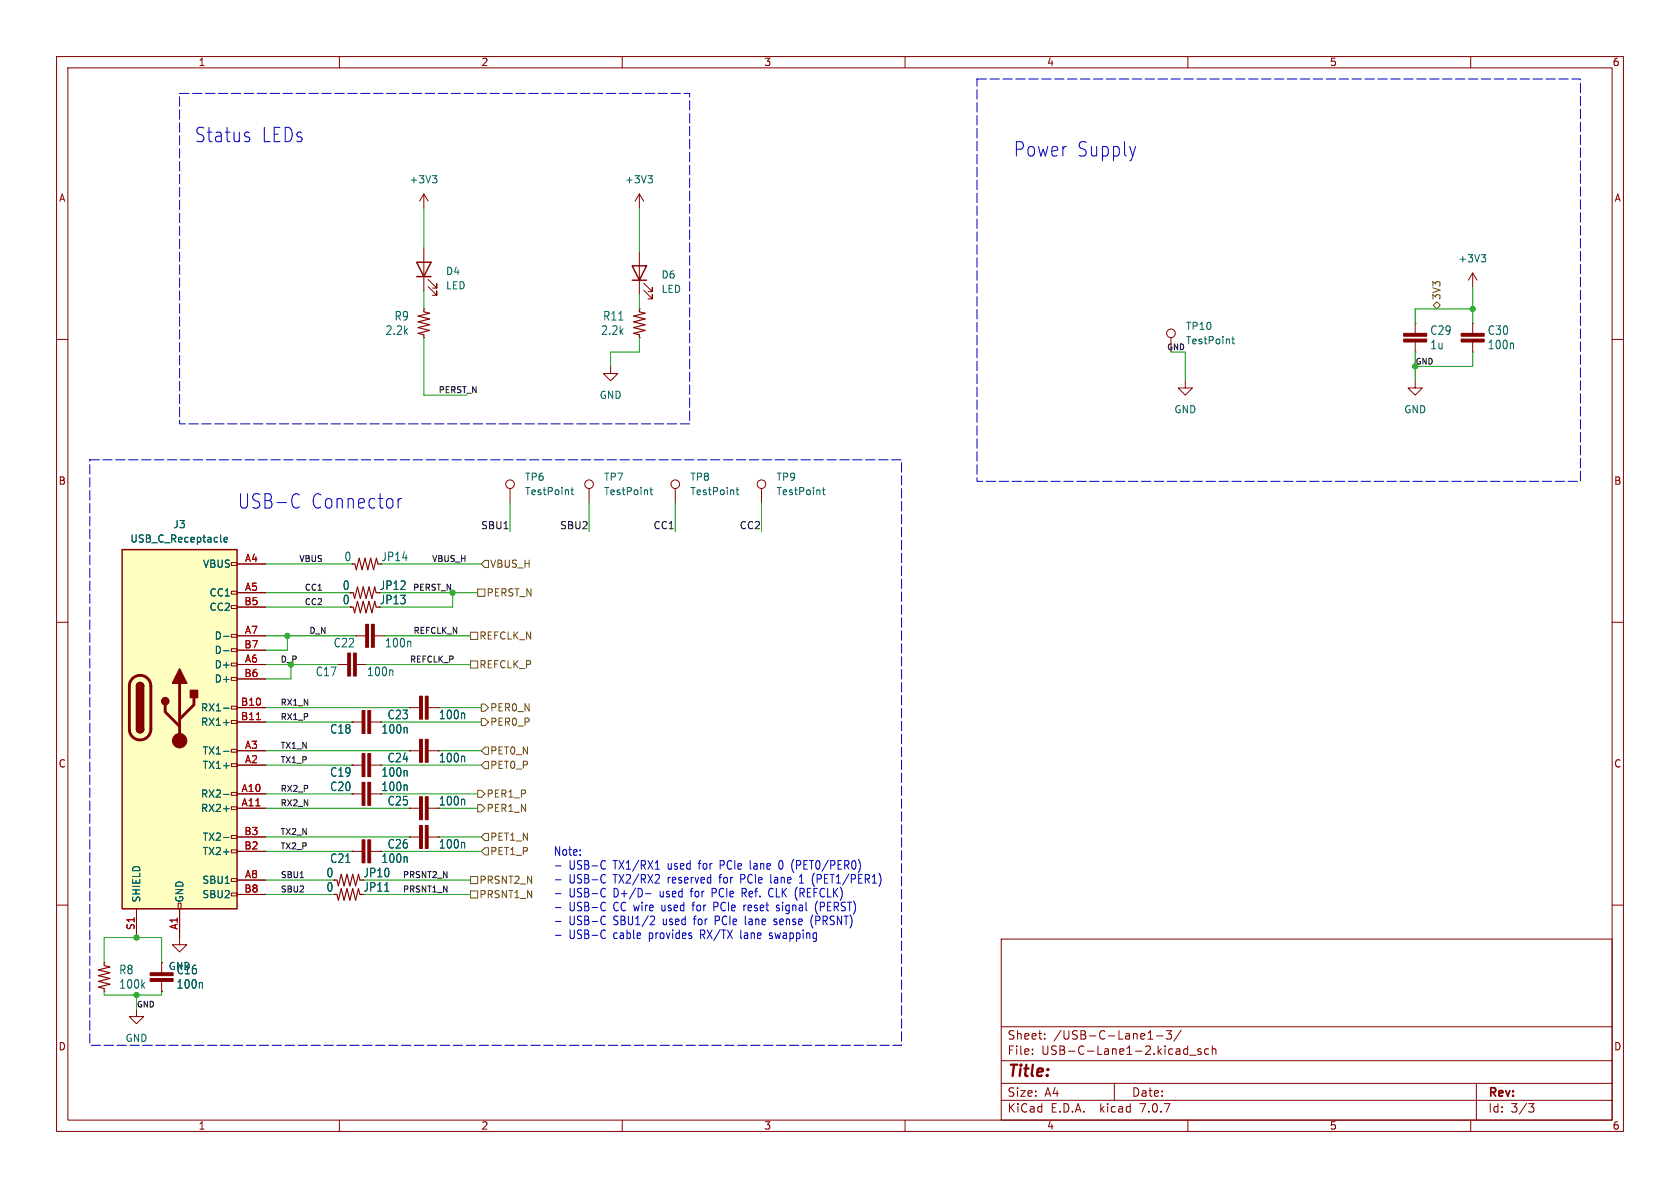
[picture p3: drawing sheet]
<svg xmlns="http://www.w3.org/2000/svg" width="297mm" height="210mm" viewBox="0 0 297 210" stroke-linecap="round" stroke-linejoin="round" font-family="sans-serif">
<g fill="none" stroke="#840000" stroke-width=".18">
<path d="M10 10h277v190h-277zM12 12h273v186h-273zM60 10v2M110 10v2M160 10v2M210 10v2M260 10v2M74.9 34.3v2.5M74.9 34.3l-.7 1.3M74.9 34.3l.8 1.3M113 34.3v2.5M113 34.3l-.7 1.3"/>
<path d="M113 34.3l.8 1.3M10 60h2M74.9 59.7h.1M74.9 54.6h.1M74.9 43.8v7.6M75.7 50.7l1.5 1.5v-.8v.8h-.7M75.7 49.4l1.5 1.5v-.7v.7h-.7M113 59.7h.1M113 54.6h.1M113 44.5v7.6M113.8 51.3l1.5 1.5v-.7v.7h-.7M113.8 50l1.5 1.6v-.8v.8h-.7"/>
<path d="M207 59.7v2.5M250.2 57.2h.1M250.2 57.2v1.7M260.3 57.2h.1M260.3 48.3l-.7 1.2M260.3 48.3v2.5M260.3 57.2v1.7M260.3 48.3l.8 1.2M285 60h2M107.9 64.8v1.2h1.3l-1.3 1.3-1.2-1.3h1.2M209.5 67.3v1.3h1.3l-1.3 1.3-1.2-1.3h1.2M250.2 62.2h.1"/>
<path d="M250.2 67.3v1.3h1.3l-1.3 1.3-1.3-1.3h1.3M250.2 60.5v1.7M260.3 62.2h.1M260.3 60.5v1.7M40.9 99.4h1v.5h-1zM41.9 99.7h5.1M90.2 86.4v2.5M104.1 86.4v2.5M119.4 86.4v2.5M134.6 86.4v2.5M10 110h2M40.9 119.8h1v.5h-1z"/>
<path d="M40.9 117.2h1v.5h-1zM40.9 114.7h1v.5h-1zM40.9 112.1h1v.5h-1zM40.9 107.1h1v.5h-1zM40.9 104.5h1v.5h-1zM41.9 117.5h5.1M41.9 112.4h5.1M41.9 104.8h5.1M41.9 107.3h5.1M41.9 114.9h5.1M59.7 117.5h1.8M62.9 112.4h.1"/>
<path d="M62.9 112.4h1.7M63 117.5h1.8M64.8 117.5h.1M66.2 112.4h1.7M67.9 112.4h.1M285 110h2M40.9 135h1v.5h-1zM40.9 132.5h1v.5h-1zM40.9 127.4h1v.5h-1zM40.9 124.8h1v.5h-1zM41.9 132.7h5.1M41.9 125.1h5.1"/>
<path d="M41.9 127.6h5.1M41.9 135.3h5.1M41.9 120h5.1M62.2 127.6h1.8M62.2 135.3h1.8M65.5 127.6h1.8M65.5 135.3h1.8M67.3 127.6h.1M67.3 135.3h.1M72.4 132.7h1.8M72.4 125.1h1.8M75.7 132.7h1.8"/>
<path d="M75.7 125.1h1.8M77.5 132.7h.1M77.5 125.1h.1M10 160h2M31.5 159.6h.5v1.1h-.5zM40.9 157.9h1v.5h-1zM40.9 155.3h1v.5h-1zM40.9 150.2h1v.5h-1zM40.9 147.7h1v.5h-1zM40.9 142.6h1v.5h-1zM40.9 140.1h1v.5h-1zM41.9 150.5h5.1"/>
<path d="M41.9 148h5.1M41.9 140.3h5.1M41.9 142.9h5.1M41.9 155.6h5.1M41.9 158.1h5.1M62.2 150.5h.1M62.2 150.5h1.8M62.2 140.3h1.8M65.5 150.5h1.8M65.5 140.3h1.8M67.3 150.5h.1M72.4 148h1.8"/>
<path d="M72.4 142.9h1.8M75.7 148h1.8M75.7 142.9h1.8M77.5 148h.1M285 160h2M18.4 175.3h.1M18.4 170.2h.1M24.1 178.4v1.3h1.3l-1.3 1.3-1.2-1.3h1.2M24.1 160.7v5M28.6 170.2h.1M28.6 175.3h.1M28.6 170.2v1.8"/>
<path d="M28.6 173.5v1.8M31.7 160.7v6.3h1.3l-1.3 1.3-1.2-1.3h1.2M177 166h108v32h-108zM60 198v2M110 198v2M160 198v2M177 194.5h108M177 191.5h108M177 187.5h108M177 181.5h108M182.5 186.3v.1M182.5 185.5v.1"/>
<path d="M184.7 183.6v.1M184.7 182.8v.1M197 191.5v3M203 183.7h.8M203 182.6l.4-.4v1.5M204.5 183.1h1.1M206.2 182.2h.9l-.5 .6 .4 .1v.7l-.2 .1h-.4l-.2-.1M208.8 182.1l-1.3 2M209.4 186.3h.6M209.4 185.5h.6M210 184.9v1.5M210 198v2"/>
<path d="M210.3 186.5h1.2M212.3 185.5l-.3-.1-.3 .2 .1 .2 .5 .2v.3h-.6M213.7 185.5l-.5-.1-.2 .3v.4l.1 .2h.6M214.3 185.5l.2-.1 .4 .1 .1 .9M214.3 184.9v1.5M260 198v2M261 191.5v6.5M270.2 195.1h1l-.5 .6 .4 .1 .1 .5-.3 .3h-.4"/>
<circle cx="207" cy="58.9" r=".76"/>
<circle cx="90.2" cy="85.6" r=".76"/>
<circle cx="104.1" cy="85.6" r=".76"/>
<circle cx="119.4" cy="85.6" r=".76"/>
<circle cx="134.6" cy="85.6" r=".76"/>
</g>
<g fill="#840000" stroke="#840000" stroke-width=".18">
<path d="M65 148.5h.5v4h-.5z"/>
<path d="M64 148.5h.5v4h-.5z"/>
<path d="M26.5 173h4.1v.5h-4.1z"/>
<path d="M26.5 172h4.1v.5h-4.1z"/>
<path d="M75.2 130.7h.5v4h-.5z"/>
<path d="M74.2 130.7h.5v4h-.5z"/>
<path d="M75.2 145.9h.5v4.1h-.5z"/>
<path d="M74.2 145.9h.5v4.1h-.5z"/>
<path d="M62.5 115.4h.5v4.1h-.5z"/>
<path d="M61.5 115.4h.5v4.1h-.5z"/>
<path d="M75.2 123.1h.5v4h-.5z"/>
<path d="M74.2 123.1h.5v4h-.5z"/>
<path d="M65 125.6h.5v4.1h-.5z"/>
<path d="M64 125.6h.5v4.1h-.5z"/>
<path d="M65.7 110.4h.5v4h-.5z"/>
<path d="M64.6 110.4h.6v4h-.6z"/>
<path d="M248.2 59.9h4v.6h-4z"/>
<path d="M248.2 58.9h4v.5h-4z"/>
<path d="M65 133.2h.5v4.1h-.5z"/>
<path d="M64 133.2h.5v4.1h-.5z"/>
<path d="M65 138.3h.5v4.1h-.5z"/>
<path d="M64 138.3h.5v4.1h-.5z"/>
<path d="M75.2 140.8h.5v4.1h-.5z"/>
<path d="M74.2 140.8h.5v4.1h-.5z"/>
<path d="M258.3 59.9h4.1v.6h-4.1z"/>
<path d="M258.3 58.9h4.1v.5h-4.1z"/>
<circle cx="31.7" cy="130.9" r="1.27"/>
</g>
<g fill="none" stroke="#006464" stroke-width=".18">
<path d="M76.4 31.1h.8l-.4 .4M77 31.5l.2 .3v.3l-.2 .2M114.5 31.1h.8l-.4 .4M115.1 31.5l.2 .3v.3l-.2 .2M217.8 59.9h.4M217.9 59.5v1.1l.3 .2M261.9 45h.7l-.4 .5M262.4 45.5l.2 .3v.3l-.2 .2M267.5 60.7l.1 1M39.6 95.4l.6-.1v-.3h-.4l-.2 .2 .1 .6h.5M100.9 86.6h.5M101.1 86.2v1.1l.3 .1"/>
<path d="M114.9 86.6h.5M115.1 86.2v1.1l.3 .1M130.1 86.6h.5M130.3 86.2v1.1l.3 .1M145.4 86.6h.5M145.6 86.2v1.1l.3 .1M39.5 112.5h1M39.5 115h1M69.4 118.5v.9M72.6 113.4v1M39.5 132.8h1M39.5 125.2h1"/>
<path d="M39.5 127.7h1M71.9 128.7l.1 .9M71.9 136.3l.1 .9M71.9 138.8l.1 1M82.1 133.7v1M82.1 126.1v1M39.5 140.4h1M39.5 143h1M39.5 148.1h1M68 157.5h.8M71.9 151.5l.1 1M82.1 141.4v.9"/>
<path d="M82.1 149v.9M35.7 173.7l.1 1"/>
</g>
<path d="M74.9 54.6v.5l1 .3-2 .5 2 .5-2 .5 2 .5-2 .5 2 .5-2 .5 1 .3v.5M113 54.6v.5l1 .3-2 .5 2 .5-2 .5 2 .5-2 .5 2 .5-2 .5 1 .3v.5M62.2 99.7h.5l.3 1 .5-2 .5 2 .5-2 .5 2 .5-2 .5 2 .5-2 .3 1M61.9 104.8h.5l.3 1 .5-2 .5 2 .5-2 .5 2 .5-2 .5 2 .5-2 .3 1M61.9 107.3h.5l.3 1 .5-2 .5 2 .5-2 .5 2 .5-2 .5 2 .5-2 .3 1M59.1 155.6h.5l.2 1 .5-2 .5 2 .5-2 .5 2 .6-2 .5 2 .5-2 .2 1M59.1 158.1h.5l.2 1 .5-2 .5 2 .5-2 .5 2 .6-2 .5 2 .5-2 .2 1M18.4 170.2v.5l1 .2-2 .6 2 .5-2 .5 2 .5-2 .5 2 .5-2 .5 1 .3v.5" fill="none" stroke="#840000" stroke-width=".2"/>
<path d="M73.7 46.4h2.5l-1.3 2.5zM73.7 48.9h2.5M111.8 47h2.5l-1.3 2.5zM111.8 49.5h2.5M21.6 97.2h20.3v63.5h-20.3zM24.1 128.9a.64 .64 0 0 0 .7 .6 .64 .64 0 0 0 .6-.6M24.1 121.3a.64 .64 0 0 1 .7-.6 .64 .64 0 0 1 .6 .6" fill="none" stroke="#840000" stroke-width=".25"/>
<path d="M21.6 97.2h20.3v63.5h-20.3z" fill="#ffffc2" stroke="#ffffc2" stroke-width=".18"/>
<path d="M23.4 119.9a1.91 1.91 0 0 1 2.1-.4 1.91 1.91 0 0 1 1.2 1.8v7.6a1.91 1.91 0 0 1-1.9 1.9 1.91 1.91 0 0 1-1.9-1.9v-7.8l.1-.6zM29.2 124.6v1.3l2.5 2.5M31.7 120.8v10.1M34.3 123.3v1.3l-2.6 2.5" fill="none" stroke="#840000" stroke-width=".51"/>
<g fill="#840000" stroke="#840000" stroke-width=".25">
<path d="M24.1 128.9h1.3a.64 .64 0 0 1-.6 .6 .64 .64 0 0 1-.7-.6z"/>
<path d="M24.1 121.3h1.3v7.6h-1.3z"/>
<path d="M24.3 120.8a.64 .64 0 0 1 .7-.1 .64 .64 0 0 1 .4 .6h-1.3z"/>
<path d="M31.7 118.2l1.3 2.6h-2.5z"/>
<path d="M33.7 122h1.2v1.3h-1.2z"/>
<circle cx="29.2" cy="124" r=".63"/>
</g>
<path d="M45.3 127.2h.8" fill="none" stroke="#a90000" stroke-width=".18"/>
<g fill="none" stroke="#725600" stroke-width=".18">
<path d="M253.4 54l.6-.7 .6 .7-.6 .6zM85.7 99.1h.7v1.2h-.7l-.6-.6zM83.2 116.8h1.3v1.3h-1.3zM83.2 111.8h1.3v1.2h-1.3zM84.5 104.1h1.2v1.3h-1.2zM84.5 139.7h.6l.6 .6-.6 .7h-.6zM85.1 127h.6l.7 .6-.7 .7h-.6zM85.1 124.5h.6l.7 .6-.7 .6h-.6zM85.7 134.6h.7v1.3h-.7l-.6-.6zM85.7 132.1h.7v1.3h-.7l-.6-.7zM83.2 157.5h1.3v1.3h-1.3zM83.2 154.9h1.3v1.3h-1.3z"/>
<path d="M84.5 142.2h.6l.6 .7-.6 .6h-.6zM85.7 147.3h.7v1.3h-.7l-.6-.6zM85.7 149.9h.7v1.2h-.7l-.6-.6z"/>
</g>
<path d="M53.1 155.1h.6" fill="none" stroke="#0f0f0f" stroke-width=".18"/>
<g fill="none" stroke="#0000c2" stroke-width=".18">
<path d="M43.8 24.2a.44 .44 0 0 1 .4 .4 .44 .44 0 0 1-.4 .4M43.8 23.4l.3 .1M200.8 25.9l-.6 1.7M52.3 87.3l.6 .2M52.9 89.6l-.6 .2M70.4 88.1v1.7M71 88.1a.56 .56 0 0 0-.6 .5M98.2 153.1h1M98.2 155.5h1M98.2 158h1M106.8 152.1l.2 .2M106.8 154.6l.2 .1"/>
<path d="M106.8 157l.2 .2M106.8 159.5l.2 .1M107 153.5l-.2 .2M107 156l-.2 .1M107 158.4l-.2 .2M114.1 158h1M115.8 156.1h.8M115.8 153.7h.8M116.5 154.7v.5M122.3 160h.5M126.2 159.5v1.5M131.2 157v1.6"/>
<path d="M131.2 157.8h.5M131.9 160l-.3 .1M132.6 152.1v1.3l.2 .3M136 157.3l-.1 .6a.62 .62 0 0 0 .4 .7M136.3 154.6v1.3l.1 .2M136.3 157l-.2 .1M138.1 152.1h-.1a1.06 1.06 0 0 0 0 1.6h.1M141.3 156.1h.8M141.7 154.6v1.5M144.2 159.9v1l.3 .7M98.2 160.4h1M98.2 162.9h1"/>
<path d="M98.2 165.3h1M106.8 161.9l.2 .2M106.8 164.4l.2 .1M107 160.9l-.2 .1M107 163.3l-.2 .2M107 165.8l-.2 .1M115.7 162.1v.5l-.8 .9h.8M126.2 160.3h.5M131.8 161.9v1.3l.1 .3M136 165.8l.4 .1M136.2 164.9l-.2 .2 .2 .3M136.8 163.4l.4 .1"/>
<path d="M137.2 162.5h-.2l-.2 .2 .1 .2 .3 .1M137.3 160.1v.3l.3 .1 .2 .2M137.8 160.8l-.2 .2-.4-.1M143.4 162.4v1l.3 .6"/>
</g>
<path d="M31.7 16.5h90.2v58.4h-90.2v-58.4M172.7 14h106.7v71.1h-106.7v-71.1M15.9 81.3h143.5v103.5h-143.5v-103.5" fill="none" stroke="#0000c2" stroke-width=".18" stroke-dasharray="1.7 .6"/>
<g fill="none" stroke="#009600" stroke-width=".18">
<path d="M74.9 36.8v7M113 36.8v7.7M74.9 51.4v3.2M74.9 59.7v10.2h7.6M113 59.7v2.5h-5.1v2.6M113 52.1v2.5M260.3 50.8v6.4M260.3 54.6h-10.1v2.6M207 62.2h2.5v5.1M250.2 62.2v5.1M260.3 62.2v2.6h-10.1M47 99.7h15.2"/>
<path d="M67.3 99.7h17.8M90.2 88.9v5.1M104.1 88.9v5.1M119.4 88.9v5.1M134.6 88.9v5.1M47 104.8h14.9M47 117.5h12.7M47 112.4h15.9M47 107.3h14.9M50.8 112.4v2.5h-3.8M51.4 117.5v2.5h-4.4M64.8 117.5h18.4"/>
<path d="M67 104.8h17.5M67.9 112.4h15.3M80 104.8v2.5h-13M47 127.6h15.2M47 135.3h15.2M47 132.7h25.4M47 125.1h25.4M67.3 127.6h17.8M67.3 135.3h17.8M77.5 132.7h7.6M77.5 125.1h7.6M47 142.9h25.4"/>
<path d="M47 148h25.4M47 140.3h15.2M47 158.1h12.1M47 155.6h12.1M47 150.5h15.2M64.1 158.1h19.1M64.1 155.6h19.1M67.3 140.3h17.2M67.3 150.5h17.8M77.5 142.9h7M77.5 148h7.6M18.4 170.2v-4.5h10.2v4.5"/>
<path d="M18.4 175.3v.6h10.2v-.6M24.1 175.9v2.5"/>
</g>
<g fill="#009600" stroke="#009600" stroke-width=".18">
<circle cx="24.1" cy="175.9" r=".46"/>
<circle cx="24.1" cy="165.7" r=".46"/>
<circle cx="80" cy="104.8" r=".46"/>
<circle cx="51.4" cy="117.5" r=".46"/>
<circle cx="50.8" cy="112.4" r=".46"/>
<circle cx="250.2" cy="64.8" r=".46"/>
<circle cx="260.3" cy="54.6" r=".46"/>
</g>
<g font-size="3.5" fill="#0000c2">
<text x="34.3" y="25.4">Status</text>
<text x="46.1" y="25.4">LEDs</text>
<text x="179.1" y="27.9">Power</text>
<text x="190.3" y="27.9">Supply</text>
<text x="41.9" y="90.1">USB-C</text>
<text x="54.9" y="90.1">Connector</text>
</g>
<text font-size="2.8" fill="#840000" x="178" y="190.9">Title:</text>
<g font-size="2.1" fill="#006464">
<text x="68" y="59.4">2.2k</text>
<text x="69.6" y="56.9">R9</text>
<text x="106.1" y="59.4">2.2k</text>
<text x="106.5" y="56.9">R11</text>
<text x="252.7" y="59.4">C29</text>
<text x="262.9" y="59.4">C30</text>
<text x="252.7" y="62">1u</text>
<text x="262.9" y="62">100n</text>
<text x="60.8" y="99.4">0</text>
<text x="67.3" y="99.4">JP14</text>
<text x="55.7" y="119.7">C17</text>
<text x="58.9" y="114.7">C22</text>
<text x="64.8" y="119.7">100n</text>
<text x="68" y="114.7">100n</text>
<text x="67.3" y="129.9">100n</text>
<text x="77.5" y="127.4">100n</text>
<text x="58.3" y="137.5">C19</text>
<text x="67.3" y="137.5">100n</text>
<text x="77.5" y="135">100n</text>
<text x="57.6" y="155.3">0</text>
<text x="58.3" y="152.8">C21</text>
<text x="64.1" y="155.3">JP10</text>
<text x="67.3" y="152.8">100n</text>
<text x="77.5" y="150.2">100n</text>
<text x="21" y="172.4">R8</text>
<text x="31.1" y="172.4">C16</text>
<text x="21" y="175">100k</text>
<text x="31.1" y="175">100n</text>
</g>
<g font-size="2.1" fill="#840000">
<text x="60.5" y="104.5">0</text>
<text x="60.5" y="107">0</text>
<text x="67" y="104.5">JP12</text>
<text x="67" y="107">JP13</text>
<text x="58.3" y="129.9">C18</text>
<text x="68.4" y="127.4">C23</text>
<text x="68.4" y="135">C24</text>
<text x="58.3" y="140.1">C20</text>
<text x="67.3" y="140.1">100n</text>
<text x="68.4" y="142.6">C25</text>
<text x="77.5" y="142.6">100n</text>
<text x="68.4" y="150.2">C26</text>
<text x="57.6" y="157.8">0</text>
<text x="64.1" y="157.8">JP11</text>
<text x="178" y="184">Sheet:</text>
<text x="186.2" y="184">/USB-C-Lane1-3/</text>
<text x="178" y="186.7">File:</text>
<text x="184.1" y="186.7">USB-C-Lane1-2.kicad_sch</text>
<text x="178" y="196.9">KiCad</text>
<text x="178" y="194.1">Size:</text>
<text x="184.7" y="194.1">A4</text>
<text x="185.7" y="196.9">E.D.A.</text>
<text x="194.6" y="196.9">kicad</text>
<text x="200" y="194.1">Date:</text>
<text x="201.8" y="196.9">7.0.7</text>
<text x="263" y="194.3">Rev:</text>
<text x="263" y="196.9">Id:</text>
<text x="267.1" y="196.9">3/3</text>
</g>
<g font-size="2.1" fill="#0000c2">
<text x="97.8" y="151.6">Note:</text>
<text x="100.6" y="154">USB-C</text>
<text x="108.5" y="154">TX1/RX1</text>
<text x="118.3" y="154">used</text>
<text x="124" y="154">for</text>
<text x="127.9" y="154">PCIe</text>
<text x="133.4" y="154">lane</text>
<text x="138.7" y="154">0 (PET0/PER0)</text>
<text x="100.6" y="156.5">USB-C</text>
<text x="100.6" y="159">USB-C</text>
<text x="100.6" y="161.4">USB-C</text>
<text x="108.5" y="156.5">TX2/RX2</text>
<text x="108.5" y="159">D+/D-</text>
<text x="108.5" y="161.4">CC wire</text>
<text x="116.9" y="159">used</text>
<text x="117.4" y="161.4">used</text>
<text x="118.3" y="156.5">reserved</text>
<text x="122.6" y="159">for</text>
<text x="123.1" y="161.4">for</text>
<text x="126.5" y="159">PCIe</text>
<text x="127" y="161.4">PCIe</text>
<text x="127.6" y="156.5">for</text>
<text x="131.5" y="156.5">PCIe</text>
<text x="132" y="159">Ref.</text>
<text x="132.5" y="161.4">reset</text>
<text x="136.9" y="159">CLK (REFCLK)</text>
<text x="137" y="156.5">lane</text>
<text x="138.5" y="161.4">signal</text>
<text x="142.4" y="156.5">1 (PET1/PER1)</text>
<text x="145.5" y="161.4">(PERST)</text>
<text x="100.6" y="163.9">USB-C</text>
<text x="100.6" y="166.3">USB-C</text>
<text x="108.5" y="163.9">SBU1/2</text>
<text x="108.5" y="166.3">cable</text>
<text x="115" y="166.3">provides</text>
<text x="117.4" y="163.9">used</text>
<text x="123.1" y="163.9">for</text>
<text x="124.2" y="166.3">RX/TX</text>
<text x="127" y="163.9">PCIe</text>
<text x="131.5" y="166.3">lane</text>
<text x="132.5" y="163.9">lane</text>
<text x="136.9" y="166.3">swapping</text>
<text x="137.9" y="163.9">sense</text>
<text x="144.5" y="163.9">(PRSNT)</text>
</g>
<g font-size="1.8" fill="#840000">
<text x="35" y="11.9">1</text>
<text x="85" y="11.9">2</text>
<text x="135" y="11.9">3</text>
<text x="185" y="11.9">4</text>
<text x="235" y="11.9">5</text>
<text x="285" y="11.9">6</text>
<text x="10.3" y="35.9">A</text>
<text x="285.3" y="35.9">A</text>
<text x="10.3" y="85.9">B</text>
<text x="285.3" y="85.9">B</text>
<text x="10.3" y="135.9">C</text>
<text x="285.3" y="135.9">C</text>
<text x="10.3" y="185.9">D</text>
<text x="285.3" y="185.9">D</text>
<text x="35" y="199.9">1</text>
<text x="85" y="199.9">2</text>
<text x="135" y="199.9">3</text>
<text x="185" y="199.9">4</text>
<text x="235" y="199.9">5</text>
<text x="285" y="199.9">6</text>
</g>
<g font-size="1.8" fill="#006464">
<text x="72.3" y="32.6">+3V3</text>
<text x="110.4" y="32.6">+3V3</text>
<text x="257.7" y="46.6">+3V3</text>
<text x="78.7" y="48.8">D4</text>
<text x="78.7" y="51.3">LED</text>
<text x="116.8" y="49.4">D6</text>
<text x="116.8" y="52">LED</text>
<text x="209.6" y="58.5">TP10</text>
<text x="209.6" y="61.1">TestPoint</text>
<text x="105.9" y="70.7">GND</text>
<text x="207.5" y="73.3">GND</text>
<text x="248.2" y="73.3">GND</text>
<text x="92.7" y="85.2">TP6</text>
<text x="92.7" y="87.7">TestPoint</text>
<text x="106.7" y="85.2">TP7</text>
<text x="106.7" y="87.7">TestPoint</text>
<text x="121.9" y="85.2">TP8</text>
<text x="121.9" y="87.7">TestPoint</text>
<text x="137.2" y="85.2">TP9</text>
<text x="137.2" y="87.7">TestPoint</text>
<text x="30.6" y="93.6">J3</text>
<text x="22.9" y="96.1">USB_C_Receptacle</text>
<text x="35.8" y="100.6">VBUS</text>
<text x="36.9" y="105.6">CC1</text>
<text x="36.9" y="108.2">CC2</text>
<text x="37.8" y="113.3">D-</text>
<text x="37.8" y="118.3">D+</text>
<text x="37.8" y="115.8">D-</text>
<text x="35.4" y="126">RX1-</text>
<text x="37.8" y="120.9">D+</text>
<text x="35.4" y="128.5">RX1+</text>
<text x="35.7" y="136.1">TX1+</text>
<text x="35.7" y="133.6">TX1-</text>
<text x="35.4" y="141.2">RX2-</text>
<text x="35.4" y="143.7">RX2+</text>
<text x="35.7" y="148.8">TX2-</text>
<text x="35.7" y="151.4">TX2+</text>
<text x="25" y="159.6" transform="rotate(-90 25 159.6)">SHIELD</text>
<text x="32.6" y="159.6" transform="rotate(-90 32.6 159.6)">GND</text>
<text x="35.7" y="156.4">SBU1</text>
<text x="35.7" y="159">SBU2</text>
<text x="29.7" y="171.7">GND</text>
<text x="22.1" y="184.4">GND</text>
</g>
<g font-size="1.8" fill="#725600">
<text x="254.9" y="53.1" transform="rotate(-90 254.9 53.1)">3V3</text>
<text x="86.6" y="100.6">VBUS_H</text>
<text x="85.9" y="105.6">PERST_N</text>
<text x="84.6" y="113.3">REFCLK_N</text>
<text x="84.6" y="118.3">REFCLK_P</text>
<text x="86.6" y="126">PER0_N</text>
<text x="86.6" y="128.5">PER0_P</text>
<text x="86.6" y="136.1">PET0_P</text>
<text x="86.6" y="133.6">PET0_N</text>
<text x="85.9" y="143.7">PER1_N</text>
<text x="85.9" y="141.2">PER1_P</text>
<text x="86.6" y="148.8">PET1_N</text>
<text x="86.6" y="151.4">PET1_P</text>
<text x="84.6" y="159">PRSNT1_N</text>
<text x="84.6" y="156.4">PRSNT2_N</text>
</g>
<g font-size="1.8" fill="#0f0f0f">
<text x="84.9" y="93.6">SBU1</text>
<text x="98.9" y="93.6">SBU2</text>
<text x="115.4" y="93.6">CC1</text>
<text x="130.7" y="93.6">CC2</text>
</g>
<g font-size="1.8" fill="#a90000">
<text x="43.2" y="99.4">A4</text>
<text x="43.1" y="107.1">B5</text>
<text x="43.2" y="104.5">A5</text>
<text x="43.2" y="112.1">A7</text>
<text x="43.1" y="119.8">B6</text>
<text x="43.1" y="114.7">B7</text>
<text x="43.2" y="117.2">A6</text>
<text x="42.5" y="124.8">B10</text>
<text x="42.5" y="127.4">B11</text>
<text x="43.2" y="135">A2</text>
<text x="43.2" y="132.5">A3</text>
<text x="42.6" y="140.1">A10</text>
<text x="42.6" y="142.6">A11</text>
<text x="43.1" y="147.7">B3</text>
<text x="43.1" y="150.2">B2</text>
<text x="43.2" y="155.3">A8</text>
<text x="43.1" y="157.9">B8</text>
<text x="23.9" y="164.5" transform="rotate(-90 23.9 164.5)">S1</text>
<text x="31.5" y="164.4" transform="rotate(-90 31.5 164.4)">A1</text>
</g>
<g font-size="1.5" fill="#0f0f0f">
<text x="77.5" y="69.6">PERST_N</text>
<text x="52.8" y="99.4">VBUS</text>
<text x="76.3" y="99.4">VBUS_H</text>
<text x="53.8" y="104.5">CC1</text>
<text x="53.8" y="107">CC2</text>
<text x="72.9" y="104.5">PERST_N</text>
<text x="54.6" y="112.1">D_N</text>
<text x="73" y="112.1">REFCLK_N</text>
<text x="49.5" y="117.2">D_P</text>
<text x="72.4" y="117.2">REFCLK_P</text>
<text x="49.5" y="124.8">RX1_N</text>
<text x="49.5" y="127.3">RX1_P</text>
<text x="49.5" y="135">TX1_P</text>
<text x="49.5" y="132.4">TX1_N</text>
<text x="49.5" y="142.6">RX2_N</text>
<text x="49.5" y="140">RX2_P</text>
<text x="49.5" y="147.7">TX2_N</text>
<text x="49.5" y="155.3">SBU1</text>
<text x="49.5" y="150.2">TX2_P</text>
<text x="71.1" y="155.3">PRSNT2_N</text>
<text x="49.5" y="157.8">SBU2</text>
<text x="71.1" y="157.8">PRSNT1_N</text>
</g>
<g font-size="1.4" fill="#0f0f0f">
<text x="206.2" y="62">GND</text>
<text x="250.2" y="64.5">GND</text>
<text x="24.1" y="178.2">GND</text>
</g>
</svg>
